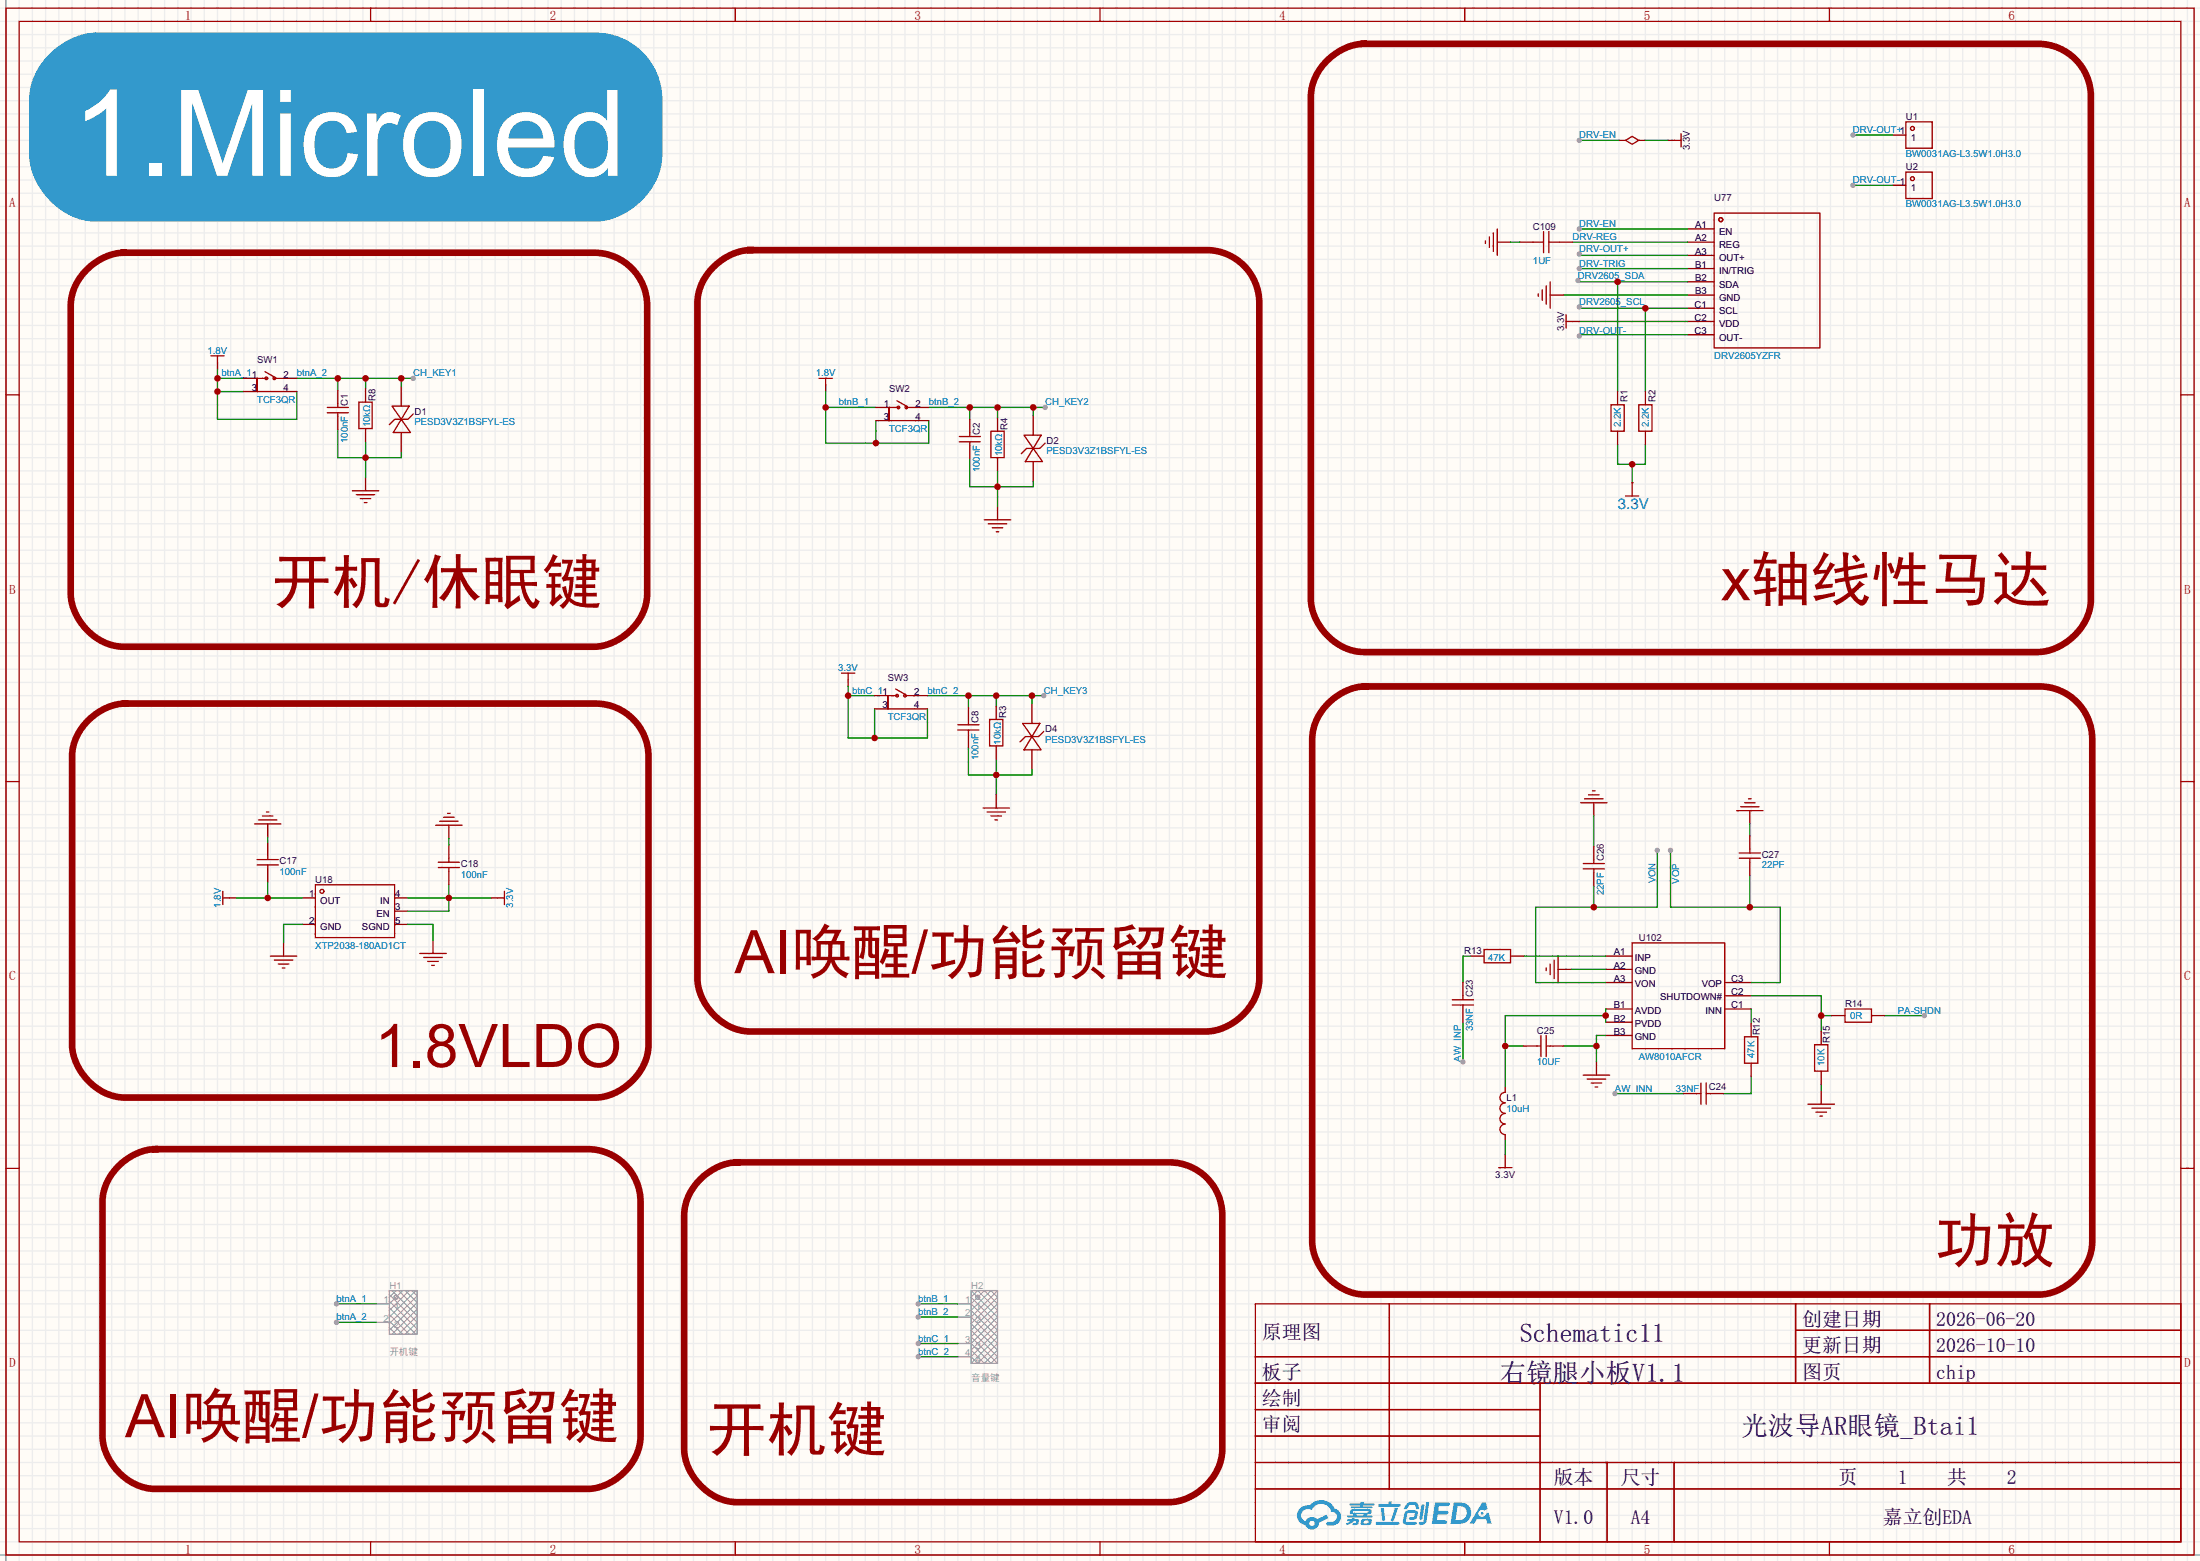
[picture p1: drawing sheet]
<svg xmlns="http://www.w3.org/2000/svg" width="423mm" height="300mm" viewBox="0 0 423 300" stroke-linecap="round" stroke-linejoin="round" font-family="sans-serif">
<path d="M0 0h422.7v299.9h-422.7z" fill="#fffcf7"/>
<g fill="none" stroke="#ededed" stroke-width=".25">
<path d="M0 1.6h422.7M0 4.1h422.7M0 6.6h422.7M0 9.2h422.7M0 11.7h422.7M0 14.3h422.7M0 16.8h422.7M0 19.3h422.7M1.1 0v299.9M3.7 0v299.9M6.2 0v299.9M8.8 0v299.9"/>
<path d="M11.3 0v299.9M13.8 0v299.9M16.4 0v299.9M18.9 0v299.9M21.5 0v299.9M24 0v299.9M26.5 0v299.9M29.1 0v299.9M31.6 0v299.9M34.2 0v299.9M36.7 0v299.9M39.2 0v299.9"/>
<path d="M41.8 0v299.9M44.3 0v299.9M46.9 0v299.9M49.4 0v299.9M51.9 0v299.9M54.5 0v299.9M57 0v299.9M59.6 0v299.9M62.1 0v299.9M64.6 0v299.9M67.2 0v299.9M69.7 0v299.9"/>
<path d="M72.3 0v299.9M74.8 0v299.9M77.3 0v299.9M79.9 0v299.9M82.4 0v299.9M85 0v299.9M87.5 0v299.9M90 0v299.9M92.6 0v299.9M95.1 0v299.9M97.7 0v299.9M100.2 0v299.9"/>
<path d="M102.7 0v299.9M105.3 0v299.9M107.8 0v299.9M110.4 0v299.9M112.9 0v299.9M115.4 0v299.9M118 0v299.9M120.5 0v299.9M123.1 0v299.9M125.6 0v299.9M128.1 0v299.9M130.7 0v299.9"/>
<path d="M133.2 0v299.9M135.8 0v299.9M138.3 0v299.9M140.8 0v299.9M143.4 0v299.9M145.9 0v299.9M148.5 0v299.9M151 0v299.9M153.5 0v299.9M156.1 0v299.9M158.6 0v299.9M161.2 0v299.9"/>
<path d="M163.7 0v299.9M166.2 0v299.9M168.8 0v299.9M171.3 0v299.9M173.9 0v299.9M176.4 0v299.9M178.9 0v299.9M181.5 0v299.9M184 0v299.9M186.6 0v299.9M189.1 0v299.9M191.6 0v299.9"/>
<path d="M194.2 0v299.9M196.7 0v299.9M199.3 0v299.9M201.8 0v299.9M204.3 0v299.9M206.9 0v299.9M209.4 0v299.9M212 0v299.9M214.5 0v299.9M217 0v299.9M219.6 0v299.9M222.1 0v299.9"/>
<path d="M224.7 0v299.9M227.2 0v299.9M229.7 0v299.9M232.3 0v299.9M234.8 0v299.9M237.4 0v299.9M239.9 0v299.9M242.4 0v299.9M245 0v299.9M247.5 0v299.9M250.1 0v299.9M252.6 0v299.9"/>
<path d="M255.1 0v299.9M257.7 0v299.9M260.2 0v299.9M262.8 0v299.9M265.3 0v299.9M267.8 0v299.9M270.4 0v299.9M272.9 0v299.9M275.5 0v299.9M278 0v299.9M280.5 0v299.9M283.1 0v299.9"/>
<path d="M285.6 0v299.9M288.2 0v299.9M290.7 0v299.9M293.2 0v299.9M295.8 0v299.9M298.3 0v299.9M300.9 0v299.9M303.4 0v299.9M305.9 0v299.9M308.5 0v299.9M311 0v299.9M313.6 0v299.9"/>
<path d="M316.1 0v299.9M318.6 0v299.9M321.2 0v299.9M323.7 0v299.9M326.3 0v299.9M328.8 0v299.9M331.3 0v299.9M333.9 0v299.9M336.4 0v299.9M339 0v299.9M341.5 0v299.9M344 0v299.9"/>
<path d="M346.6 0v299.9M349.1 0v299.9M351.7 0v299.9M354.2 0v299.9M356.7 0v299.9M359.3 0v299.9M361.8 0v299.9M364.4 0v299.9M366.9 0v299.9M369.4 0v299.9M372 0v299.9M374.5 0v299.9"/>
<path d="M377.1 0v299.9M379.6 0v299.9M382.1 0v299.9M384.7 0v299.9M387.2 0v299.9M389.8 0v299.9M392.3 0v299.9M394.8 0v299.9M397.4 0v299.9M399.9 0v299.9M402.5 0v299.9M405 0v299.9"/>
<path d="M407.5 0v299.9M410.1 0v299.9M412.6 0v299.9M415.2 0v299.9M417.7 0v299.9M420.2 0v299.9M0 21.9h422.7M0 24.4h422.7M0 27h422.7M0 29.5h422.7M0 32h422.7M0 34.6h422.7"/>
<path d="M0 37.1h422.7M0 39.7h422.7M0 42.2h422.7M0 44.7h422.7M0 47.3h422.7M0 49.8h422.7M0 52.4h422.7M0 54.9h422.7M0 57.4h422.7M0 60h422.7M0 62.5h422.7M0 65.1h422.7"/>
<path d="M0 67.6h422.7M0 70.1h422.7M0 72.7h422.7M0 75.2h422.7M0 77.8h422.7M0 80.3h422.7M0 82.8h422.7M0 85.4h422.7M0 87.9h422.7M0 90.5h422.7M0 93h422.7M0 95.5h422.7"/>
<path d="M0 98.1h422.7M0 100.6h422.7M0 103.2h422.7M0 105.7h422.7M0 108.2h422.7M0 110.8h422.7M0 113.3h422.7M0 115.9h422.7M0 118.4h422.7M0 120.9h422.7M0 123.5h422.7M0 126h422.7"/>
<path d="M0 128.6h422.7M0 131.1h422.7M0 133.6h422.7M0 136.2h422.7M0 138.7h422.7M0 141.3h422.7M0 143.8h422.7M0 146.3h422.7M0 148.9h422.7M0 151.4h422.7M0 154h422.7M0 156.5h422.7"/>
<path d="M0 159h422.7M0 161.6h422.7M0 164.1h422.7M0 166.7h422.7M0 169.2h422.7M0 171.7h422.7M0 174.3h422.7M0 176.8h422.7M0 179.4h422.7M0 181.9h422.7M0 184.4h422.7M0 187h422.7"/>
<path d="M0 189.5h422.7M0 192.1h422.7M0 194.6h422.7M0 197.1h422.7M0 199.7h422.7M0 202.2h422.7M0 204.8h422.7M0 207.3h422.7M0 209.8h422.7M0 212.4h422.7M0 214.9h422.7M0 217.5h422.7"/>
<path d="M0 220h422.7M0 222.5h422.7M0 225.1h422.7M0 227.6h422.7M0 230.2h422.7M0 232.7h422.7M0 235.2h422.7M0 237.8h422.7M0 240.3h422.7M0 242.9h422.7M0 245.4h422.7M0 247.9h422.7"/>
<path d="M0 250.5h422.7M0 253h422.7M0 255.6h422.7M0 258.1h422.7M0 260.6h422.7M0 263.2h422.7M0 265.7h422.7M0 268.3h422.7M0 270.8h422.7M0 273.3h422.7M0 275.9h422.7M0 278.4h422.7"/>
<path d="M0 281h422.7M0 283.5h422.7M0 286h422.7M0 288.6h422.7M0 291.1h422.7M0 293.7h422.7M0 296.2h422.7M0 298.7h422.7"/>
</g>
<path d="M1.1 0v299.9M0 298.7h422.7" fill="none" stroke="#999" stroke-width=".25"/>
<g fill="none" stroke="#a10000" stroke-width=".25">
<path d="M1.1 1.6h420.4v297.1h-420.4zM3.7 4.1h415.3v292.1h-415.3zM71.2 1.6v2.5M141.3 1.6v2.5M211.3 1.6v2.5M281.4 1.6v2.5M351.5 1.6v2.5M1.1 75.9h2.6M419 75.9h2.5M1.1 150.2h2.6M419 150.2h2.5M1.1 224.4h2.6"/>
<path d="M419 224.4h2.5M241.2 250.5h177.8v45.7h-177.8zM266.9 250.5v35.5M345 250.5v15.2M345 255.6h74M370.7 250.5v15.2M241.2 260.6h177.8M241.2 265.7h177.8M241.2 270.8h54.7M241.2 275.9h54.7M295.9 265.7v30.5M71.2 296.2v2.5"/>
<path d="M141.3 296.2v2.5M211.3 296.2v2.5M241.2 281h177.8M241.2 286h177.8M281.4 296.2v2.5M308.8 281v15.2M321.6 281v15.2M351.5 296.2v2.5"/>
</g>
<g fill="#5487ff">
<path d="M275.7 288.6h1.6a1.34 1.34 0 0 1 1.2 .2 .37 .37 0 0 1-.3 .6h-1.7l-.2 .8h1.6a.37 .37 0 0 1 .4 .4 .37 .37 0 0 1-.4 .3h-1.7l-.2 1.1h1.4a.48 .48 0 0 1 .6 .4v.2l-.3 .2h-2.6z"/>
<path d="M284.7 288.7h.7l.4 1.2-.6 .3a.72 .72 0 0 0-1.1 .2 .72 .72 0 0 0 .3 1 .72 .72 0 0 0 1-.4l.1-.2 .5-.2 .6 2.1h-.8l-.3-.8h-1.8l-.5 .8h-.9z"/>
<path d="M273.1 289h.6l-.4 2.7a.31 .31 0 0 1-.3 .3 .31 .31 0 0 1-.3-.3z"/>
<path d="M274 288.6h.6l-.5 3.7a.97 .97 0 0 1-1.6 .5l.2-.4h.6l.2-.2z"/>
<path d="M270.3 288.8l.5-.2h1.2l.4 .4 .3 .8-.6 .2-.3-.9h-.8l-.2 .1-.6 .8-.5-.1z"/>
<path d="M269.9 290.4l.5-.3h1.4a.69 .69 0 0 1 .6 .5 .69 .69 0 0 1-.1 .7 .74 .74 0 0 1-.8 .7h-.6a.27 .27 0 0 1-.2-.3 .27 .27 0 0 1 .3-.3h.6l.2-.7h-1.4l-.3 1.6 1.9 .1a.28 .28 0 0 1 .2 .3 .28 .28 0 0 1-.3 .2h-1.9l-.4-.3-.1-.4z"/>
<path d="M264.3 292.4h4.3a.28 .28 0 0 1 .3 .3 .28 .28 0 0 1-.3 .2h-4.2l-.1-.1z"/>
<path d="M268 289.7h.6l-.8 2.4a.3 .3 0 0 1-.4 .2 .3 .3 0 0 1-.2-.3z"/>
<path d="M265.3 289.7h.6l.2 2.2-.2 .3-.4-.2z"/>
<path d="M264.8 288.9h1.9l.2-.5h.5l-.1 .5h1.5a.27 .27 0 0 1 .3 .3 .27 .27 0 0 1-.3 .3h-3.9l-.1-.2z"/>
<path d="M258.9 291.8h.7l.1-.1 .6-.1-.1 .2 .8 .1 .1 .3-.2 .6-1.1 .2v-.4l.7-.1v-.2l-.5-.1-.5 .5-.8 .3-.1-.4 .8-.3h-.6z"/>
<path d="M259.3 288.8h2.1l.1-.3h.6l-.1 .3h1.9l.2 .2-.2 .2h-1.9l-.1 .2h1.6l.2 .2-.2 .2h-3.9l-.1-.4h1.8v-.2h-1.9l-.1-.1z"/>
<path d="M279.3 288.6l-.6 4.2h1.4a2.14 2.14 0 0 0 2.6-2.2 2.14 2.14 0 0 0-2.7-2zM280 289.3a1.37 1.37 0 0 1 1.8 1.2 1.37 1.37 0 0 1-1.5 1.5h-.7z"/>
<path d="M259.4 290.1l-.1 .7 .6 .1 .1 .2h-1.2l.1 .4h4.6l.2-.1-.2-.3h-.9l.1-.2a.6 .6 0 0 0 .7-.2 .6 .6 0 0 0 0-.7l-3.6-.1zM260 290.3l2.9 .1-.1 .2h-2.8zM260.6 290.9h1.4l-.1 .2h-1.2z"/>
<path d="M261.6 291.9a.9 .9 0 0 0-.1 1 2.48 2.48 0 0 0 1.9-.1 .84 .84 0 0 0 0-1h-1.4zM262.1 292.2l.7-.1 .1 .4-.2 .1h-.7z"/>
<path d="M249.8 289.7a1.91 1.91 0 0 0-.6 2 1.91 1.91 0 0 0 1.6 1.3 1.35 1.35 0 0 0 1.5 .9 1.35 1.35 0 0 0 1.1-1.4l1.9-.9-.5-.6-1.8 .9a1.41 1.41 0 0 0-2.2 .3 1.25 1.25 0 0 1-.6-1.7 1.25 1.25 0 0 1 1.8-.4 1.97 1.97 0 0 1 2-1.2 1.97 1.97 0 0 1 1.7 1.5 .96 .96 0 0 1 1.1 .9 .96 .96 0 0 1-.9 1h-.6a.39 .39 0 0 0-.5 .4 .39 .39 0 0 0 .4 .4 1.87 1.87 0 0 0 1.9-.5 1.87 1.87 0 0 0 .3-2.1l-.6-.6-.4-.1a2.86 2.86 0 0 0-4.8-.6h-.3a2.27 2.27 0 0 0-1.5 .5zM251.6 292.7a.49 .49 0 0 1 .9 0 .49 .49 0 0 1-.9 0z"/>
<circle cx="284.8" cy="290.7" r=".27"/>
</g>
<g fill="none" stroke="#a10000" stroke-width=".25">
<path d="M75.3 78h3.3l-1.5 2.6zM79.4 79.5l-1 1.1h-2.6l-1 1M77.1 80.6l1.8 2.5h-3.3zM196.7 83.6h3.3l-1.5 2.5zM198.5 86.1l1.8 2.6h-3.3zM200.8 85.1l-1 1h-2.6l-1 1.1M196.5 139h3.3l-1.6 2.5zM198.2 141.5l1.8 2.6h-3.3zM200.5 140.5l-1 1h-2.5l-1 1M60.6 170h15.2v10.1h-15.2zM297.1 186v.5M297.8 185.2v2"/>
<path d="M298.6 184.4v3.6M299.3 183.7v5.1M313.6 181.1h17.7v20.4h-17.7zM304.2 206.5h5M304.9 207.3h3.6M305.7 208.1h2M306.5 208.8h.5"/>
<circle cx="61.8" cy="171.2" r=".38"/>
</g>
<g fill="none" stroke="#870000" stroke-width=".25">
<path d="M77.1 74.2v3.8M198.5 79.8v3.8M77.1 83.1v3.8M198.5 88.7v3.8M198.2 135.2v3.8M198.2 144.1v3.8M58 172.5h2.6M58 177.6h2.6M75.8 172.5h2.6M75.8 177.6h2.6M75.8 175h2.6M299.3 186.2h2.6"/>
<path d="M308.5 183.7h5.1M308.5 186.2h5.1M308.5 188.8h5.1M308.5 193.8h5.1M308.5 196.4h5.1M308.5 198.9h5.1M331.3 188.8h5.1M331.3 193.8h5.1M331.3 191.3h5.1M306.7 204v2.5"/>
</g>
<path d="M301.9 186.2h6.6M308.5 198.9h-1.8v5.1M300.4 201h6.3" fill="none" stroke="#008700" stroke-width=".25"/>
<circle cx="306.7" cy="201" r=".63" fill="#c00"/>
<path d="M306.2 170.2v4.1M318.4 163.4v10.9h-23.4v14.5h13.5" fill="none" stroke="#008700" stroke-width=".25"/>
<circle cx="306.2" cy="174.3" r=".63" fill="#c00"/>
<circle cx="318.4" cy="163.4" r=".51" fill="#999"/>
<path d="M320.9 163.4v10.9h21.1v14.5h-5.6M336.2 168.2v6.1" fill="none" stroke="#008700" stroke-width=".25"/>
<circle cx="336.2" cy="174.3" r=".63" fill="#c00"/>
<circle cx="320.9" cy="163.4" r=".51" fill="#999"/>
<path d="M281.1 196.4v7.6M282.6 183.7h-1.5v5.1M292.7 183.7h15.8M336.4 193.8v2.8M336.4 206.8v3.3h-5.3" fill="none" stroke="#008700" stroke-width=".25"/>
<g fill="none" stroke="#a10000" stroke-width=".25">
<path d="M329.3 40.9h20.3v25.9h-20.3z"/>
<circle cx="330.6" cy="42.2" r=".38"/>
</g>
<path d="M324.2 44h5.1M324.2 46.5h5.1M324.2 49.1h5.1M324.2 51.6h5.1M324.2 54.1h5.1M324.2 56.7h5.1M324.2 59.2h5.1M324.2 61.8h5.1M324.2 64.3h5.1" fill="none" stroke="#870000" stroke-width=".25"/>
<circle cx="281.1" cy="204" r=".51" fill="#999"/>
<path d="M310.3 210.1h13.2" fill="none" stroke="#008700" stroke-width=".25"/>
<circle cx="310.3" cy="210.1" r=".51" fill="#999"/>
<path d="M303.1 53.9v.2h21.1M310.8 54.1v21.1" fill="none" stroke="#008700" stroke-width=".25"/>
<circle cx="310.8" cy="54.1" r=".63" fill="#c00"/>
<circle cx="303.1" cy="53.9" r=".51" fill="#999"/>
<path d="M300.4 56.7h23.8M303.4 59v.2h20.8M316.1 59.2v16" fill="none" stroke="#008700" stroke-width=".25"/>
<circle cx="316.1" cy="59.2" r=".63" fill="#c00"/>
<circle cx="303.4" cy="59" r=".51" fill="#999"/>
<path d="M303.4 61.8h20.8M336.4 191.3h13.5v6.9M349.9 195.1h2" fill="none" stroke="#008700" stroke-width=".25"/>
<circle cx="349.9" cy="195.1" r=".63" fill="#c00"/>
<path d="M303.4 51.6h20.8" fill="none" stroke="#008700" stroke-width=".25"/>
<circle cx="303.4" cy="51.6" r=".51" fill="#999"/>
<path d="M324.2 64.3h-20.8v.3" fill="none" stroke="#008700" stroke-width=".25"/>
<circle cx="303.4" cy="64.6" r=".51" fill="#999"/>
<path d="M362.1 195.1h7.6" fill="none" stroke="#008700" stroke-width=".25"/>
<circle cx="369.7" cy="195.1" r=".51" fill="#999"/>
<path d="M349.9 209.6v2.5" fill="none" stroke="#870000" stroke-width=".25"/>
<path d="M347.3 212.1h5.1M348.1 212.9h3.6M348.9 213.7h2M349.6 214.4h.5" fill="none" stroke="#a10000" stroke-width=".25"/>
<path d="M302.1 46.5h22.1M303.4 48.8v.3h20.8M349.9 208.3v1.3" fill="none" stroke="#008700" stroke-width=".25"/>
<circle cx="303.4" cy="48.8" r=".51" fill="#999"/>
<path d="M289.2 221.8v1.3" fill="none" stroke="#870000" stroke-width=".25"/>
<path d="M287.9 224.3h2.5M289.2 223.1v1.2" fill="none" stroke="#a10000" stroke-width=".25"/>
<path d="M303.4 44h20.8" fill="none" stroke="#008700" stroke-width=".25"/>
<circle cx="303.4" cy="44" r=".51" fill="#999"/>
<path d="M308.5 195.1h-19.3v13.7M308.5 193.8v2.6M289.2 219v2.8M289.2 201h3.5" fill="none" stroke="#008700" stroke-width=".25"/>
<g fill="#c00">
<circle cx="308.5" cy="195.1" r=".63"/>
<circle cx="289.2" cy="201" r=".63"/>
</g>
<path d="M310.8 85.4v3.8h5.3v-3.8M313.6 89.2v3.5" fill="none" stroke="#008700" stroke-width=".25"/>
<circle cx="313.6" cy="89.2" r=".63" fill="#c00"/>
<g fill="none" stroke="#a10000" stroke-width=".25">
<path d="M321.7 27h1.3M323 25.7v2.5M285.4 46.3v.5M286.1 45.5v2M286.9 44.7v3.6M287.7 44v5.1M294.5 46.5h2M295.5 56.4v.5M296.3 55.7v2M296.5 44.5v4.1M297.1 54.9v3.6M297.6 46.5h2"/>
<path d="M297.6 44.5v4.1M297.8 54.1v5.1M300.9 60.5v2.5M300.9 61.8h1.2M312.3 95.3h2.5M313.6 92.7v2.6M303.7 154.2h5M304.4 153.5h3.6M305.2 152.7h2M305.9 151.9h.6M333.6 155.7h5.1M334.4 155h3.5"/>
<path d="M335.2 154.2h2M335.9 153.5h.5M304.2 166.9h4M304.2 165.9h4M306.2 165.1v.8M306.2 166.9v.8M334.1 163.9h4.1M334.1 164.9h4.1M336.2 163.1v.8M336.2 164.9v.7M51.9 183.7h5.1M52.7 184.4h3.6"/>
<path d="M53.5 185.2h2M54.2 186h.5M80.6 183.2h5.1M81.4 183.9h3.6M82.2 184.7h2M82.9 185.5h.5M279 193.1h4.1M279 192.1h4.1M281.1 191.3v.8M281.1 193.1v.7M285.1 182.4h5.1v2.6h-5.1zM296 198.9v4.1"/>
<path d="M297.1 198.9v4.1M335.2 199.2h2.5v5.1h-2.5zM354.5 193.8h5v2.6h-5zM289.2 209.8a1.02 1.02 0 0 0-1 1.1 1.02 1.02 0 0 0 1 1 1.02 1.02 0 0 0-1 1 1.02 1.02 0 0 0 1 1 1.02 1.02 0 0 0-1 1 1.02 1.02 0 0 0 1 1 1.02 1.02 0 0 0-1 1.1 1.02 1.02 0 0 0 1 1M295.3 201h.7M297.1 201h.7M326 210.1h.8M326.8 208.1v4M327.8 208.1v4M327.8 210.1h.7M348.6 200.7h2.6v5.1h-2.6z"/>
</g>
<g fill="none" stroke="#870000" stroke-width=".25">
<path d="M320.4 27h1.3M287.7 46.5h2.5M292 46.5h2.5M297.8 56.7h2.6M299.6 46.5h2.5M302.1 61.8h1.3M313.6 92.7h.1M306.2 154.2v2.6M336.2 155.7v2.6M306.2 162.6v2.5M306.2 167.7v2.5M336.2 160.6v2.5"/>
<path d="M336.2 165.6v2.6M54.5 181.1v2.6M83.2 180.6v2.6M281.1 188.8v2.5M281.1 193.8v2.6M282.6 183.7h2.5M290.2 183.7h2.5M336.4 196.6v2.6M349.9 198.2v2.5M351.9 195.1h2.6M359.5 195.1h2.6M289.2 208.8v1"/>
<path d="M289.2 218v1M292.7 201h2.6M297.8 201h2.6M323.5 210.1h2.5M328.5 210.1h2.6M336.4 204.3v2.5M349.9 205.8v2.5"/>
</g>
<path d="M290.2 46.5h1.8M306.2 156.8v5.8M336.2 158.3v2.3M58 177.6h-3.5v3.5M78.4 177.6h4.8v3M78.4 172.5h16M86.2 170v5h-7.8" fill="none" stroke="#008700" stroke-width=".25"/>
<path d="M254.8 11.8a10.8 10.8 0 0 1 7.2-3.4h129.5a10.2 10.2 0 0 1 10.2 10.2v96.5a10.9 10.9 0 0 1-10.2 10.2h-129.5a10.9 10.9 0 0 1-10.2-10.2v-96.5a9.8 9.8 0 0 1 3-6.8zM16.5 52a10.8 10.8 0 0 1 7.2-3.4h90.5a10.2 10.2 0 0 1 10.1 10.1v55.4a10.9 10.9 0 0 1-10.1 10.1h-90.5a10.9 10.9 0 0 1-10.1-10.1v-55.4a9.8 9.8 0 0 1 2.9-6.7zM136.9 51.5a10.8 10.8 0 0 1 7.2-3.5h87.7a10.2 10.2 0 0 1 10.1 10.2v129.8a10.9 10.9 0 0 1-10.1 10.2h-87.7a10.9 10.9 0 0 1-10.1-10.2v-129.8a9.8 9.8 0 0 1 2.9-6.7zM16.8 138.6a10.8 10.8 0 0 1 7.2-3.4h90.4a10.2 10.2 0 0 1 10.2 10.1v55.4a10.9 10.9 0 0 1-10.2 10.2h-90.4a10.9 10.9 0 0 1-10.2-10.2v-55.4a9.8 9.8 0 0 1 3-6.7zM255 135.3a10.8 10.8 0 0 1 7.3-3.4h129.5a10.2 10.2 0 0 1 10.2 10.1v96.5a10.9 10.9 0 0 1-10.2 10.2h-129.5a10.9 10.9 0 0 1-10.2-10.2v-96.5a9.8 9.8 0 0 1 2.9-6.7zM22.6 224.2a10.8 10.8 0 0 1 7.2-3.4h83.1a10.2 10.2 0 0 1 10.2 10.1v45a10.9 10.9 0 0 1-10.2 10.1h-83.1a10.9 10.9 0 0 1-10.1-10.1v-45a9.8 9.8 0 0 1 2.9-6.7zM134.4 226.7a10.8 10.8 0 0 1 7.2-3.4h83.1a10.2 10.2 0 0 1 10.1 10.2v44.9a10.9 10.9 0 0 1-10.1 10.2h-83.1a10.9 10.9 0 0 1-10.2-10.2v-44.9a9.8 9.8 0 0 1 3-6.8z" fill="none" stroke="#900" stroke-width="1.3"/>
<circle cx="86.2" cy="172.5" r=".63" fill="#c00"/>
<path d="M45.3 172.5h12.7M51.4 169.5v3" fill="none" stroke="#008700" stroke-width=".25"/>
<circle cx="51.4" cy="172.5" r=".63" fill="#c00"/>
<g fill="none" stroke="#a10000" stroke-width=".25">
<path d="M312.3 27l1.3-.8 1.2 .8-1.2 .7zM309.5 77.8h2.5v5h-2.5zM314.8 77.8h2.6v5h-2.6zM48.9 158.3h5.1M49.7 157.5h3.5M50.4 156.8h2.1M51.2 156h.5M83.7 158.5h5.1M84.5 157.8h3.5M85.2 157h2M86 156.2h.5M49.4 166.2h4.1"/>
<path d="M49.4 165.1h4.1M51.4 164.4v.7M51.4 166.2v.7M84.2 166.7h4.1M84.2 165.6h4.1M86.2 164.9v.7M86.2 166.7v.7"/>
</g>
<path d="M311 27h1.3M314.8 27h1.3M310.8 75.2v2.6M316.1 75.2v2.6M310.8 82.8v2.6M316.1 82.8v2.6M51.4 158.3v2.5M86.2 158.5v2.6M51.4 161.8v2.6M51.4 166.9v2.6M86.2 162.3v2.6M86.2 167.4v2.6" fill="none" stroke="#870000" stroke-width=".25"/>
<path d="M303.4 27h7.6M51.4 160.8v1M86.2 161.1v1.2" fill="none" stroke="#008700" stroke-width=".25"/>
<path d="M9.9 10.1a13.2 13.2 0 0 1 8.5-3.7h96a12.7 12.7 0 0 1 12.7 12.7v10.7a13.5 13.5 0 0 1-8.9 11.9l-2.5 .7-1.3 .1h-96a13.5 13.5 0 0 1-11.9-9l-.7-2.5-.1-1.2v-10.7a12.3 12.3 0 0 1 4.2-9z" fill="#39c" stroke="#39c" stroke-width=".25"/>
<circle cx="303.4" cy="27" r=".51" fill="#999"/>
<path d="M316.1 27h4.3M178.4 78.3h22.4M186.3 78.3v2.3M191.6 78.3v2M198.5 78.3v1.5" fill="none" stroke="#008700" stroke-width=".25"/>
<path d="M41.8 69.6v1.3M158.6 74v1.2M162.9 130.6v1.3M44.1 172.5h1.2M94.4 172.5h1.2" fill="none" stroke="#870000" stroke-width=".25"/>
<path d="M40.5 68.4h2.6M41.8 68.4v1.2M157.4 72.7h2.5M158.6 72.7v1.3M161.7 129.3h2.5M162.9 129.3v1.3M42.8 172.5h1.3M42.8 171.2v2.6M95.6 172.5h1.3M96.9 171.2v2.6" fill="none" stroke="#a10000" stroke-width=".25"/>
<g fill="#c00">
<circle cx="191.6" cy="78.3" r=".63"/>
<circle cx="186.3" cy="78.3" r=".63"/>
<circle cx="198.5" cy="78.3" r=".63"/>
</g>
<circle cx="200.8" cy="78.3" r=".51" fill="#999"/>
<path d="M178.2 133.6h22.3M186.1 133.6v2.3M191.4 133.6v2.1M198.2 133.6v1.6" fill="none" stroke="#008700" stroke-width=".25"/>
<g fill="#c00">
<circle cx="191.4" cy="133.6" r=".63"/>
<circle cx="186.1" cy="133.6" r=".63"/>
<circle cx="198.2" cy="133.6" r=".63"/>
</g>
<circle cx="200.5" cy="133.6" r=".51" fill="#999"/>
<path d="M57 72.7h22.4M64.9 72.7v2.3M70.2 72.7v2M77.1 72.7v1.5" fill="none" stroke="#008700" stroke-width=".25"/>
<g fill="#c00">
<circle cx="77.1" cy="72.7" r=".63"/>
<circle cx="70.2" cy="72.7" r=".63"/>
<circle cx="64.9" cy="72.7" r=".63"/>
</g>
<circle cx="79.4" cy="72.7" r=".51" fill="#999"/>
<path d="M70.2 91.7v2.6M191.6 97.3v2.6" fill="none" stroke="#870000" stroke-width=".25"/>
<path d="M67.7 94.3h5.1M68.5 95h3.5M69.2 95.8h2M70 96.6h.5M189.1 99.9h5.1M189.9 100.6h3.5M190.6 101.4h2.1M191.4 102.1h.5" fill="none" stroke="#a10000" stroke-width=".25"/>
<path d="M186.3 88.2v5.3h12.2v-1M191.6 90.5v6.8" fill="none" stroke="#008700" stroke-width=".25"/>
<circle cx="191.6" cy="93.5" r=".63" fill="#c00"/>
<path d="M186.1 143.5v5.4h12.1v-1M191.4 145.8v6.9" fill="none" stroke="#008700" stroke-width=".25"/>
<circle cx="191.4" cy="148.9" r=".63" fill="#c00"/>
<path d="M64.9 82.6v5.3h12.2v-1M70.2 84.9v6.8" fill="none" stroke="#008700" stroke-width=".25"/>
<circle cx="70.2" cy="87.9" r=".63" fill="#c00"/>
<path d="M158.6 78.3h9.7M158.6 75.2v9.9h19.8v-4.3M168.3 80.8v4.3" fill="none" stroke="#008700" stroke-width=".25"/>
<g fill="#c00">
<circle cx="158.6" cy="78.3" r=".63"/>
<circle cx="168.3" cy="85.1" r=".63"/>
</g>
<path d="M162.9 133.6h5.1M162.9 131.9v9.9h15.3v-5.6M168 136.2v5.6" fill="none" stroke="#008700" stroke-width=".25"/>
<g fill="#c00">
<circle cx="162.9" cy="133.6" r=".63"/>
<circle cx="168" cy="141.8" r=".63"/>
</g>
<path d="M41.8 72.7h5.1M41.8 70.9v9.7h15.2v-5.4M41.8 75.2h5.1" fill="none" stroke="#008700" stroke-width=".25"/>
<g fill="#c00">
<circle cx="41.8" cy="72.7" r=".63"/>
<circle cx="41.8" cy="75.2" r=".63"/>
</g>
<g fill="none" stroke="#870000" stroke-width=".25">
<path d="M64.9 75v2.5M70.2 74.7v2.6M64.9 80v2.6M70.2 82.3v2.6M186.3 80.6v2.5M186.3 85.6v2.6M191.6 80.3v2.5M191.6 87.9v2.6M186.1 135.9v2.6M191.4 135.7v2.5M186.1 141v2.5M191.4 143.3v2.5"/>
<path d="M191.4 152.7v2.5"/>
</g>
<g fill="none" stroke="#a10000" stroke-width=".25">
<path d="M62.9 79.3h4M62.9 78.3h4M64.9 77.5v.8M64.9 79.3v.7M69 77.3h2.5v5h-2.5zM184.3 84.9h4M184.3 83.9h4M186.3 83.1v.8M186.3 84.9v.7M190.4 82.8h2.5v5.1h-2.5zM184 139.2h4.1M186.1 138.5v.7"/>
<path d="M190.1 138.2h2.6v5.1h-2.6zM184 140.2h4.1M186.1 140.2v.8M188.8 155.2h5.1M189.6 156h3.6M190.4 156.8h2M191.1 157.5h.5"/>
</g>
<g fill="none" stroke="#999" stroke-width=".19">
<path d="M74.8 248.7l5.3 5.3-2.2 2.3M74.8 250l5.3 5.3-1 1M74.8 255.1l1.3 1.2M74.8 253.8l2.5 2.5M74.8 252.5l3.8 3.8M74.8 251.2l5.1 5.1M75.3 247.9l4.8 4.9-3.5 3.5M76.1 247.9l-1.3 1.3M76.4 249.4l-.2 .2M76.6 247.9l3.5 3.6-4.8 4.8M77.3 247.9l-2.5 2.6M77.9 247.9l2.2 2.3-5.3 5.4"/>
<path d="M78.6 247.9l-3.8 3.9M79.1 247.9l1 1.1-5.3 5.3M79.9 247.9l-5.1 5.1M186.6 247.9l5 5.1-5 5.1 3.8 3.8 1.2-1.3-5-5 5-5.1-2.5-2.6-2.5 2.6 5 5.1-5 5 1.2 1.3 3.8-3.8-5-5.1 5-5.1M188 248.9l.2 .1M188.2 249.4l-.2 .2M186.6 261.9l5-5.1-5-5 3.8-3.9 1.2 1.3-5 5.1 5 5.1-2.5 2.5-2.5-2.5 5-5.1-5-5.1 1.2-1.3 3.8 3.9-5 5 5 5.1"/>
</g>
<g fill="none" stroke="#999" stroke-width=".25">
<path d="M72.3 250.5h2.5M72.3 254h2.5M74.8 247.9h5.3v8.4h-5.3zM184 250.5h2.6M184 258.1h2.6M184 253h2.6M186.6 247.9h5v14h-5zM184 260.6h2.6"/>
<circle cx="76.1" cy="249.2" r=".38"/>
<circle cx="187.8" cy="249.2" r=".38"/>
</g>
<path d="M64.6 250.5h7.7" fill="none" stroke="#008700" stroke-width=".25"/>
<circle cx="64.6" cy="250.5" r=".51" fill="#999"/>
<path d="M64.6 254h7.7" fill="none" stroke="#008700" stroke-width=".25"/>
<circle cx="64.6" cy="254" r=".51" fill="#999"/>
<path d="M176.4 250.5h7.6" fill="none" stroke="#008700" stroke-width=".25"/>
<circle cx="176.4" cy="250.5" r=".51" fill="#999"/>
<path d="M176.4 253h7.6" fill="none" stroke="#008700" stroke-width=".25"/>
<circle cx="176.4" cy="253" r=".51" fill="#999"/>
<path d="M176.4 258.1h7.6" fill="none" stroke="#008700" stroke-width=".25"/>
<circle cx="176.4" cy="258.1" r=".51" fill="#999"/>
<path d="M176.4 260.6h7.6" fill="none" stroke="#008700" stroke-width=".25"/>
<circle cx="176.4" cy="260.6" r=".51" fill="#999"/>
<g fill="none" stroke="#a10000" stroke-width=".25">
<path d="M366.1 23.4h5.1v5.1h-5.1zM366.1 33.1h5.1v5h-5.1z"/>
<circle cx="367.4" cy="34.3" r=".38"/>
<circle cx="367.4" cy="24.7" r=".38"/>
</g>
<path d="M363.6 25.9h2.5M363.6 35.6h2.5" fill="none" stroke="#870000" stroke-width=".25"/>
<path d="M356 25.9h7.6" fill="none" stroke="#008700" stroke-width=".25"/>
<circle cx="356" cy="25.9" r=".51" fill="#999"/>
<path d="M356 35.6h7.6" fill="none" stroke="#008700" stroke-width=".25"/>
<circle cx="356" cy="35.6" r=".51" fill="#999"/>
<g fill="none" stroke="#a10000" stroke-width=".25">
<path d="M49.4 75.2v-2.5v2.5h5.1M49.4 72.7h1.8M50.9 71.4l1.8 1M52.7 72.7h1.8M170.8 78.3h1.8M172.3 77l1.8 1M174.1 78.3h1.8M170.8 80.8v-2.5v2.5h5.1M170.6 136.2v-2.6v2.6h5M170.6 133.6h1.7M172.1 132.4l1.8 1M173.9 133.6h1.7"/>
<circle cx="51.2" cy="72.7" r=".25"/>
<circle cx="52.7" cy="72.7" r=".25"/>
<circle cx="172.6" cy="78.3" r=".25"/>
<circle cx="174.1" cy="78.3" r=".25"/>
<circle cx="172.3" cy="133.6" r=".25"/>
<circle cx="173.9" cy="133.6" r=".25"/>
</g>
<path d="M46.9 75.2h2.5M46.9 72.7h2.5M54.5 75.2h2.5M54.5 72.7h2.5M168.3 78.3h2.5M175.9 78.3h2.5M168.3 80.8h2.5M175.9 80.8h2.5M168 136.2h2.6M168 133.6h2.6M175.6 136.2h2.6M175.6 133.6h2.6" fill="none" stroke="#870000" stroke-width=".25"/>
<text font-size="23.1" fill="#fff" x="13.8" y="33.8">1.Microled</text>
<g font-size="11.5" fill="#900">
<text x="52.2" y="115.8">开机/休眠键</text>
<text x="330.6" y="115.3">x</text>
<text x="336.4" y="115.3">轴</text>
<text x="347.9" y="115.3">线</text>
<text x="359.4" y="115.3">性</text>
<text x="371" y="115.3">马</text>
<text x="382.5" y="115.3">达</text>
<text x="141.1" y="187">A</text>
<text x="148.8" y="187">I</text>
<text x="152" y="187">唤</text>
<text x="163.6" y="187">醒</text>
<text x="175.1" y="187">/</text>
<text x="178.3" y="187">功</text>
<text x="189.9" y="187">能</text>
<text x="201.4" y="187">预</text>
<text x="212.9" y="187">留</text>
<text x="224.5" y="187">键</text>
<text x="72" y="205">1.8VLDO</text>
<text x="371.7" y="242.3">功放</text>
<text x="24" y="276.1">A</text>
<text x="31.7" y="276.1">I</text>
<text x="34.9" y="276.1">唤</text>
<text x="46.5" y="276.1">醒</text>
<text x="58" y="276.1">/</text>
<text x="61.2" y="276.1">功</text>
<text x="72.8" y="276.1">能</text>
<text x="84.3" y="276.1">预</text>
<text x="95.8" y="276.1">留</text>
<text x="107.4" y="276.1">键</text>
<text x="135.8" y="278.7">开机键</text>
</g>
<g font-size="5.1">
<text x="292" y="257.8">Schematic11</text>
<text x="288.2" y="265.5">右镜腿小板V1.1</text>
<text x="334.6" y="275.6">光</text>
<text x="339.6" y="275.6">波</text>
<text x="344.7" y="275.6">导</text>
<text x="349.8" y="275.6">A</text>
<text x="352.3" y="275.6">R</text>
<text x="354.9" y="275.6">眼</text>
<text x="360" y="275.6">镜</text>
<text x="365" y="275.6">_</text>
<text x="367.6" y="275.6">B</text>
<text x="370.1" y="275.6">t</text>
<text x="372.7" y="275.6">a</text>
<text x="375.2" y="275.6">i</text>
<text x="377.7" y="275.6">1</text>
</g>
<g font-size="3.8">
<text x="242.4" y="257.2">原理图</text>
<text x="346.2" y="254.7">创建日期</text>
<text x="372" y="254.7">2026-06-20</text>
<text x="346.2" y="259.8">更新日期</text>
<text x="372" y="259.8">2026-10-10</text>
<text x="242.4" y="269.9">绘制</text>
<text x="242.4" y="264.8">板子</text>
<text x="346.2" y="264.8">图页</text>
<text x="372" y="264.8">chip</text>
<text x="242.4" y="275">审阅</text>
<text x="298.5" y="285.2">版本</text>
<text x="311.4" y="285.2">尺寸</text>
<text x="353.2" y="285.2">页</text>
<text x="364.6" y="285.2">1</text>
<text x="374.1" y="285.2">共</text>
<text x="385.5" y="285.2">2</text>
<text x="298.5" y="292.8">V1.0</text>
<text x="313.3" y="292.8">A4</text>
<text x="361.7" y="292.8">嘉立创E</text>
<text x="375.1" y="292.8">DA</text>
</g>
<text font-size="2.9" fill="#00f" x="310.8" y="97.8">3.3V</text>
<g font-size="2.5" fill="#a00000">
<text x="35.5" y="3.8">1</text>
<text x="105.6" y="3.8">2</text>
<text x="175.7" y="3.8">3</text>
<text x="245.7" y="3.8">4</text>
<text x="315.8" y="3.8">5</text>
<text x="385.8" y="3.8">6</text>
<text x="1.8" y="39.7">A</text>
<text x="419.6" y="39.7">A</text>
<text x="1.8" y="114">B</text>
<text x="419.6" y="114">B</text>
<text x="1.8" y="188.3">C</text>
<text x="419.6" y="188.3">C</text>
<text x="1.8" y="262.6">D</text>
<text x="419.6" y="262.6">D</text>
<text x="35.5" y="298.5">1</text>
<text x="105.6" y="298.5">2</text>
<text x="175.7" y="298.5">3</text>
<text x="245.7" y="298.5">4</text>
<text x="315.8" y="298.5">5</text>
<text x="385.8" y="298.5">6</text>
</g>
<g font-size="1.8" fill="#000080">
<text x="366.1" y="23">U1</text>
<text x="324.6" y="28.9" transform="rotate(-90 324.6 28.9)">3.3V</text>
<text x="366.1" y="32.7">U2</text>
<text x="329.3" y="38.5">U77</text>
<text x="294.5" y="44.1">C109</text>
<text x="300.5" y="63.7" transform="rotate(-90 300.5 63.7)">3.3V</text>
<text x="49.4" y="69.8">SW1</text>
<text x="72.1" y="77" transform="rotate(-90 72.1 77)">R8</text>
<text x="170.8" y="75.4">SW2</text>
<text x="312.7" y="77.3" transform="rotate(-90 312.7 77.3)">R1</text>
<text x="318" y="77.3" transform="rotate(-90 318 77.3)">R2</text>
<text x="66.8" y="78" transform="rotate(-90 66.8 78)">C1</text>
<text x="79.6" y="79.7">D1</text>
<text x="188.2" y="83.6" transform="rotate(-90 188.2 83.6)">C2</text>
<text x="193.6" y="82.6" transform="rotate(-90 193.6 82.6)">R4</text>
<text x="201" y="85.3">D2</text>
<text x="170.6" y="130.7">SW3</text>
<text x="193.3" y="138" transform="rotate(-90 193.3 138)">R3</text>
<text x="188" y="139" transform="rotate(-90 188 139)">C8</text>
<text x="200.8" y="140.6">D4</text>
<text x="53.7" y="166">C17</text>
<text x="88.5" y="166.5">C18</text>
<text x="308.1" y="165.4" transform="rotate(-90 308.1 165.4)">C26</text>
<text x="338.5" y="164.8">C27</text>
<text x="60.6" y="169.6">U18</text>
<text x="281.3" y="183.3">R13</text>
<text x="314.8" y="180.8">U102</text>
<text x="283" y="191.6" transform="rotate(-90 283 191.6)">C23</text>
<text x="354.5" y="193.5">R14</text>
<text x="295.3" y="198.6">C25</text>
<text x="338.1" y="198.9" transform="rotate(-90 338.1 198.9)">R12</text>
<text x="351.5" y="200.4" transform="rotate(-90 351.5 200.4)">R15</text>
<text x="328.3" y="209.5">C24</text>
<text x="289.4" y="211.5">L1</text>
<text x="287.3" y="226.2">3.3V</text>
</g>
<g font-size="1.8" fill="#00f">
<text x="303.4" y="26.6">DRV-EN</text>
<text x="356" y="25.6">DRV-OUT+1</text>
<text x="356" y="35.2">DRV-OUT-1</text>
<text x="366.1" y="30.1">BW0031AG-L3.5W1.0H3.0</text>
<text x="366.1" y="39.8">BW0031AG-L3.5W1.0H3.0</text>
<text x="302.1" y="46.2">DRV-REG</text>
<text x="303.4" y="43.6">DRV-EN</text>
<text x="294.5" y="50.7">1UF</text>
<text x="303.1" y="53.5">DRV2605_SDA</text>
<text x="303.4" y="51.2">DRV-TRIG</text>
<text x="303.4" y="48.4">DRV-OUT+</text>
<text x="303.4" y="58.6">DRV2605_SCL</text>
<text x="303.4" y="64.2">DRV-OUT-</text>
<text x="39.9" y="68">1.8V</text>
<text x="329.3" y="69">DRV2605YZFR</text>
<text x="42.5" y="72.3">btnA_11</text>
<text x="49.4" y="77.4">TCF3QR</text>
<text x="57" y="72.3">btnA_2</text>
<text x="79.4" y="72.3">CH_KEY1</text>
<text x="156.7" y="72.3">1.8V</text>
<text x="161.2" y="77.9">btnB_1</text>
<text x="178.4" y="77.9">btnB_2</text>
<text x="200.8" y="77.9">CH_KEY2</text>
<text x="71.1" y="82.1" transform="rotate(-90 71.1 82.1)">10kΩ</text>
<text x="79.6" y="81.7">PESD3V3Z1BSFYL-ES</text>
<text x="170.8" y="83">TCF3QR</text>
<text x="311.4" y="82.1" transform="rotate(-90 311.4 82.1)">2.2K</text>
<text x="316.7" y="82.1" transform="rotate(-90 316.7 82.1)">2.2K</text>
<text x="66.8" y="85.1" transform="rotate(-90 66.8 85.1)">100nF</text>
<text x="192.5" y="87.7" transform="rotate(-90 192.5 87.7)">10kΩ</text>
<text x="201" y="87.3">PESD3V3Z1BSFYL-ES</text>
<text x="188.2" y="90.7" transform="rotate(-90 188.2 90.7)">100nF</text>
<text x="161" y="129">3.3V</text>
<text x="163.7" y="133.3">btnC_11</text>
<text x="178.2" y="133.3">btnC_2</text>
<text x="200.5" y="133.3">CH_KEY3</text>
<text x="170.6" y="138.4">TCF3QR</text>
<text x="192.3" y="143" transform="rotate(-90 192.3 143)">10kΩ</text>
<text x="200.8" y="142.7">PESD3V3Z1BSFYL-ES</text>
<text x="188" y="146.1" transform="rotate(-90 188 146.1)">100nF</text>
<text x="338.5" y="166.8">22PF</text>
<text x="53.7" y="168.1">100nF</text>
<text x="88.5" y="168.6">100nF</text>
<text x="308.1" y="172" transform="rotate(-90 308.1 172)">22PF</text>
<text x="318" y="169.7" transform="rotate(-90 318 169.7)">VON</text>
<text x="322.6" y="169.8" transform="rotate(-90 322.6 169.8)">VOP</text>
<text x="42.4" y="174.4" transform="rotate(-90 42.4 174.4)">1.8V</text>
<text x="98.6" y="174.4" transform="rotate(-90 98.6 174.4)">3.3V</text>
<text x="60.6" y="182.3">XTP2038-180AD1CT</text>
<text x="285.9" y="184.6">47K</text>
<text x="355.5" y="195.8">0R</text>
<text x="364.6" y="194.7">PA-SHDN</text>
<text x="283" y="198.2" transform="rotate(-90 283 198.2)">33NF</text>
<text x="314.8" y="203.6">AW8010AFCR</text>
<text x="337.1" y="203.2" transform="rotate(-90 337.1 203.2)">47K</text>
<text x="280.7" y="204" transform="rotate(-90 280.7 204)">AW_INP</text>
<text x="295.3" y="204.6">10UF</text>
<text x="310.3" y="209.7">AW_INN</text>
<text x="321.9" y="209.7">33NF</text>
<text x="350.5" y="204.8" transform="rotate(-90 350.5 204.8)">10K</text>
<text x="289.4" y="213.5">10uH</text>
<text x="64.6" y="250.1">btnA_1</text>
<text x="176.4" y="250.1">btnB_1</text>
<text x="64.6" y="253.7">btnA_2</text>
<text x="176.4" y="252.7">btnB_2</text>
<text x="176.4" y="257.7">btnC_1</text>
<text x="176.4" y="260.3">btnC_2</text>
</g>
<g font-size="1.8">
<text x="367.1" y="27.1">1</text>
<text x="367.1" y="36.7">1</text>
<text x="325.7" y="43.8">A1</text>
<text x="325.7" y="46.4">A2</text>
<text x="330.2" y="45.1">EN</text>
<text x="330.2" y="47.7">REG</text>
<text x="325.7" y="48.9">A3</text>
<text x="325.7" y="51.5">B1</text>
<text x="330.2" y="50.2">OUT+</text>
<text x="330.2" y="52.7">IN/TRIG</text>
<text x="325.6" y="59.1">C1</text>
<text x="325.7" y="54">B2</text>
<text x="325.7" y="56.5">B3</text>
<text x="330.2" y="55.3">SDA</text>
<text x="330.2" y="57.8">GND</text>
<text x="325.6" y="61.6">C2</text>
<text x="325.6" y="64.2">C3</text>
<text x="330.2" y="60.4">SCL</text>
<text x="330.2" y="62.9">VDD</text>
<text x="330.2" y="65.4">OUT-</text>
<text x="48.4" y="75.1">3</text>
<text x="54.5" y="75.1">4</text>
<text x="54.5" y="72.5">2</text>
<text x="169.8" y="80.7">3</text>
<text x="169.8" y="78.1">1</text>
<text x="175.9" y="80.7">4</text>
<text x="175.9" y="78.1">2</text>
<text x="169.5" y="136">3</text>
<text x="175.6" y="136">4</text>
<text x="175.6" y="133.5">2</text>
<text x="59.4" y="172.4">1</text>
<text x="61.5" y="173.6">OUT</text>
<text x="73" y="173.6">IN</text>
<text x="75.9" y="172.4">4</text>
<text x="59.4" y="177.4">2</text>
<text x="61.5" y="178.7">GND</text>
<text x="69.5" y="178.7">SGND</text>
<text x="72.3" y="176.2">EN</text>
<text x="75.9" y="174.9">3</text>
<text x="75.9" y="177.4">5</text>
<text x="310" y="183.5">A1</text>
<text x="314.1" y="184.6">INP</text>
<text x="310" y="186.1">A2</text>
<text x="310" y="188.6">A3</text>
<text x="314.1" y="187.1">GND</text>
<text x="314.1" y="189.6">VON</text>
<text x="326.9" y="189.6">VOP</text>
<text x="332.6" y="191.2">C2</text>
<text x="332.6" y="188.6">C3</text>
<text x="310" y="193.7">B1</text>
<text x="310" y="196.2">B2</text>
<text x="314.1" y="194.7">AVDD</text>
<text x="314.1" y="197.3">PVDD</text>
<text x="318.9" y="192.2">SHUTDOWN#</text>
<text x="327.7" y="194.7">INN</text>
<text x="332.6" y="193.7">C1</text>
<text x="310" y="198.8">B3</text>
<text x="314.1" y="199.8">GND</text>
</g>
<g font-size="1.8" fill="#999">
<text x="73.6" y="250.3">1</text>
<text x="74.8" y="247.6">H1</text>
<text x="75.7" y="251.6">1</text>
<text x="185.4" y="250.3">1</text>
<text x="186.6" y="247.6">H2</text>
<text x="187.5" y="251.6">1</text>
<text x="73.6" y="253.9">2</text>
<text x="75.7" y="255.2">2</text>
<text x="185.4" y="258">3</text>
<text x="185.4" y="252.9">2</text>
<text x="187.5" y="254.2">2</text>
<text x="74.8" y="260.3">开机键</text>
<text x="185.4" y="260.5">4</text>
<text x="187.5" y="259.2">3</text>
<text x="187.5" y="261.8">4</text>
<text x="186.6" y="265.4">音量键</text>
</g>
</svg>
